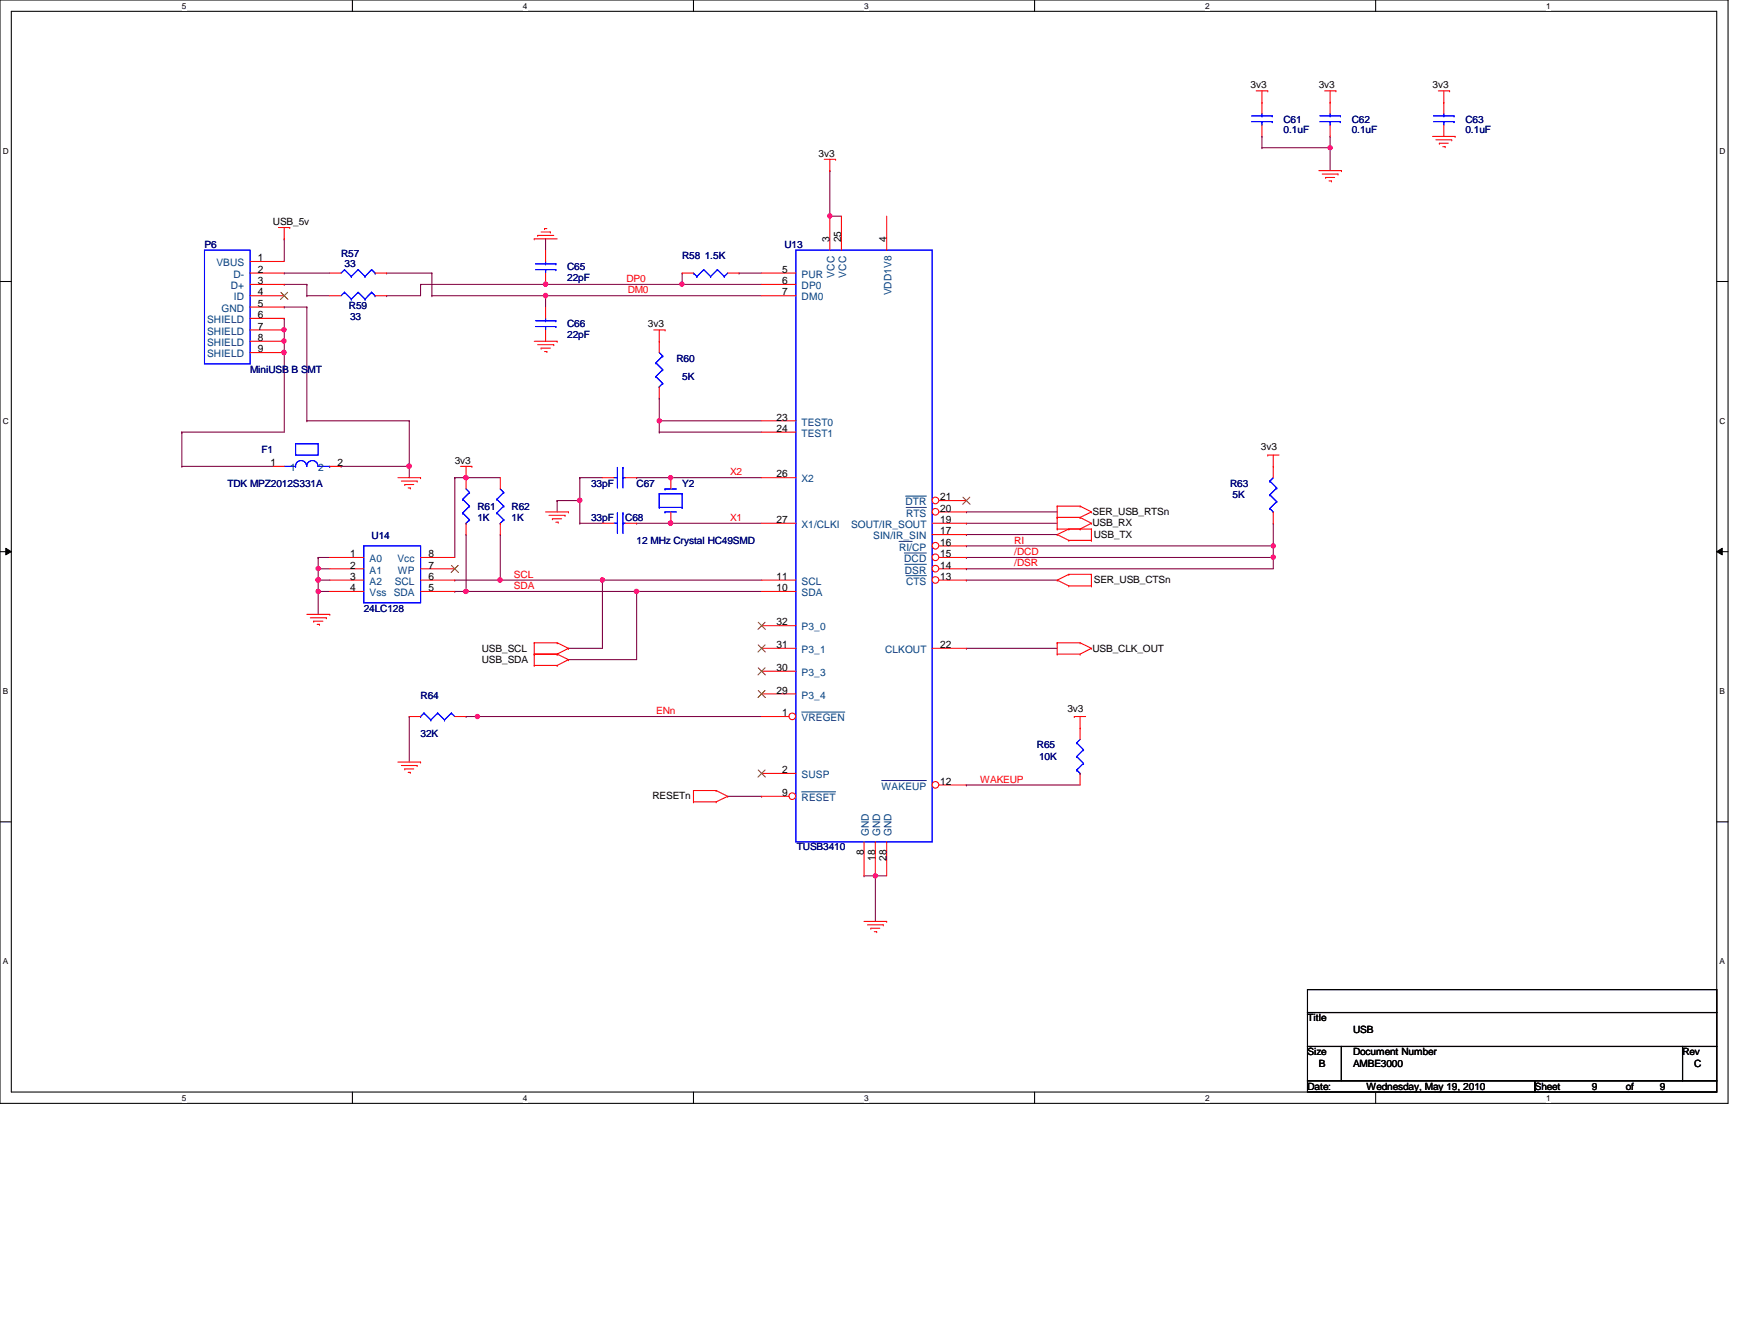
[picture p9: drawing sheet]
<svg xmlns="http://www.w3.org/2000/svg" width="279mm" height="216mm" viewBox="0 0 279 216" stroke-linecap="round" stroke-linejoin="round" font-family="sans-serif">
<path d="M0 0h278v177.4h-278zM1.8 1.8h274.3v173.8h-274.3z" fill="none" stroke="#000" stroke-width=".17"/>
<g fill="#fff">
<path d="M29.3 .2h.7v1.5h-.7z"/>
<path d="M29.3 175.8h.7v1.4h-.7z"/>
</g>
<path d="M56.7 0v1.8M56.7 175.6v1.8" fill="none" stroke="#000" stroke-width=".17"/>
<g fill="#fff">
<path d="M84.1 .2h.7v1.5h-.7z"/>
<path d="M84.1 175.8h.7v1.4h-.7z"/>
</g>
<path d="M111.5 0v1.8M111.5 175.6v1.8" fill="none" stroke="#000" stroke-width=".17"/>
<g fill="#fff">
<path d="M139 .2h.7v1.5h-.7z"/>
<path d="M139 175.8h.7v1.4h-.7z"/>
</g>
<path d="M166.4 0v1.8M166.4 175.6v1.8" fill="none" stroke="#000" stroke-width=".17"/>
<g fill="#fff">
<path d="M193.8 .2h.8v1.5h-.8z"/>
<path d="M193.8 175.8h.8v1.4h-.8z"/>
</g>
<path d="M221.3 0v1.8M221.3 175.6v1.8" fill="none" stroke="#000" stroke-width=".17"/>
<g fill="#fff">
<path d="M248.7 .2h.7v1.5h-.7z"/>
<path d="M248.7 175.8h.7v1.4h-.7z"/>
<path d="M.5 23.5h.9v1.5h-.9z"/>
<path d="M276.6 23.5h.9v1.5h-.9z"/>
<path d="M.5 67h.9v1.5h-.9z"/>
<path d="M276.6 67h.9v1.5h-.9z"/>
</g>
<path d="M0 45.3h1.8M276.1 45.3h1.9" fill="none" stroke="#000" stroke-width=".17"/>
<g fill="#fff">
<path d="M.5 110.4h.8v1.5h-.8z"/>
<path d="M276.6 110.4h.9v1.5h-.9z"/>
</g>
<path d="M0 88.7h1.8M276.1 88.7h1.9" fill="none" stroke="#000" stroke-width=".17"/>
<path d="M.9 88.1l.9 .6-.9 .5zM276.1 88.7l.9-.6v1.1z" fill="#000"/>
<path d="M.9 88.1l.9 .6-.9 .5zM276.1 88.7l.9-.6v1.1z" fill="none" stroke="#000" stroke-width=".16"/>
<g fill="#fff">
<path d="M.5 153.8h.8v1.5h-.8z"/>
<path d="M276.6 153.8h.9v1.5h-.9z"/>
</g>
<path d="M0 132.1h1.8M276.1 132.1h1.9" fill="none" stroke="#000" stroke-width=".17"/>
<path d="M109.7 45.7h.1M109.7 45.7h12.8M118.9 43.9h.1M118.9 43.9h3.6M155.4 91.4h.1M155.4 91.4h49.4" fill="none" stroke="#800040" stroke-width=".17"/>
<circle cx="109.7" cy="45.7" r=".34" fill="#f0f"/>
<circle cx="109.7" cy="45.7" r=".34" fill="none" stroke="#f0f" stroke-width=".17"/>
<path d="M140.8 140.8h.1M140.8 140.8h1.8" fill="none" stroke="#800040" stroke-width=".17"/>
<circle cx="140.8" cy="140.8" r=".34" fill="#f0f"/>
<circle cx="140.8" cy="140.8" r=".34" fill="none" stroke="#f0f" stroke-width=".17"/>
<path d="M87.8 38.4h.1M87.8 38.4v1.8M76.8 115.2h.1M76.8 115.2h45.7M155.4 126.2h.1M155.4 126.2h18.3" fill="none" stroke="#800040" stroke-width=".17"/>
<circle cx="76.8" cy="115.2" r=".34" fill="#f0f"/>
<circle cx="76.8" cy="115.2" r=".34" fill="none" stroke="#f0f" stroke-width=".17"/>
<path d="M67.6 45.7h.1M67.6 45.7v1.8M69.5 43.9h.1M69.5 43.9v3.6M93.3 80.5h.1M93.3 80.5v3.6" fill="none" stroke="#800040" stroke-width=".17"/>
<circle cx="93.2" cy="80.4" r=".36" fill="#f0f"/>
<circle cx="93.2" cy="80.4" r=".36" fill="none" stroke="#f0f" stroke-width=".17"/>
<path d="M107.9 84.1h.1M107.9 84.1h14.6" fill="none" stroke="#800040" stroke-width=".17"/>
<circle cx="107.8" cy="84.1" r=".35" fill="#f0f"/>
<circle cx="107.8" cy="84.1" r=".35" fill="none" stroke="#f0f" stroke-width=".17"/>
<path d="M106 69.5h.1M106 67.6h.1M106 69.5h16.5M106 67.6v1.9M106 67.6h16.5M89.6 80.5h.1M89.6 80.5v1.8M89.6 80.5h3.7M65.8 115.2h.1M65.8 115.2v7.3M140.8 140.8h.1M140.8 140.8v7.3" fill="none" stroke="#800040" stroke-width=".17"/>
<circle cx="106" cy="67.6" r=".34" fill="#f0f"/>
<circle cx="106" cy="67.6" r=".34" fill="none" stroke="#f0f" stroke-width=".17"/>
<path d="M93.3 76.8h.1M93.3 76.8h3.6M106 64h.1M106 64v3.6M107.9 76.8h.1M107.9 76.8h14.6" fill="none" stroke="#800040" stroke-width=".17"/>
<circle cx="107.9" cy="76.8" r=".34" fill="#f0f"/>
<circle cx="107.9" cy="76.8" r=".34" fill="none" stroke="#f0f" stroke-width=".17"/>
<path d="M87.8 47.5h.1M87.8 47.5v1.9M87.8 47.5h34.7M109.7 43.9h.1M109.7 43.9v1.8M93.3 84.1h.1M93.3 84.1h3.6" fill="none" stroke="#800040" stroke-width=".17"/>
<circle cx="87.7" cy="47.5" r=".35" fill="#f0f"/>
<circle cx="87.7" cy="47.5" r=".35" fill="none" stroke="#f0f" stroke-width=".17"/>
<path d="M133.5 34.8h.1M133.5 27.4h.1M133.5 34.8h1.8M133.5 27.4v7.4M67.6 45.7h.1M67.6 45.7h20.2" fill="none" stroke="#800040" stroke-width=".17"/>
<circle cx="133.5" cy="34.7" r=".34" fill="#f0f"/>
<circle cx="133.5" cy="34.7" r=".34" fill="none" stroke="#f0f" stroke-width=".17"/>
<path d="M155.4 89.6h.1M155.4 87.8h.1M155.4 89.6h49.4M155.4 87.8h49.4" fill="none" stroke="#800040" stroke-width=".17"/>
<circle cx="204.8" cy="87.8" r=".34" fill="#f0f"/>
<circle cx="204.8" cy="87.8" r=".34" fill="none" stroke="#f0f" stroke-width=".17"/>
<path d="M45.7 56.7h.1M45.7 56.7v12.8h-16.4M62.2 47.5h.1M62.2 43.9h.1M62.2 47.5h5.4M62.2 43.9h7.3M29.3 69.5h.1" fill="none" stroke="#800040" stroke-width=".17"/>
<circle cx="45.7" cy="56.7" r=".35" fill="#f0f"/>
<circle cx="45.7" cy="56.7" r=".35" fill="none" stroke="#f0f" stroke-width=".17"/>
<path d="M45.7 53h.1M45.7 53v1.9" fill="none" stroke="#800040" stroke-width=".17"/>
<circle cx="45.7" cy="53" r=".34" fill="#f0f"/>
<circle cx="45.7" cy="53" r=".34" fill="none" stroke="#f0f" stroke-width=".17"/>
<path d="M45.7 51.2h.1M45.7 51.2v1.8M29.3 75h.1M29.3 69.5h.1M29.3 75h14.6M29.3 69.5v5.5M54.9 75h.1M54.9 75h10.9M65.8 75h.1M65.8 75v1.8" fill="none" stroke="#800040" stroke-width=".17"/>
<circle cx="65.8" cy="74.9" r=".37" fill="#f0f"/>
<circle cx="65.8" cy="74.9" r=".37" fill="none" stroke="#f0f" stroke-width=".17"/>
<g fill="none" stroke="#800040" stroke-width=".17">
<path d="M45.7 38.4h.1M45.7 38.4v3.6M45.7 43.9h.1M45.7 49.4h.1M45.7 45.7h.1M45.7 54.9h.1M45.7 43.9h7.3M45.7 49.4h3.7M45.7 54.9v1.8M45.7 45.7h3.7M49.4 47.5h.1M49.4 45.7h.1"/>
<path d="M49.4 49.4h.1M49.4 47.5h3.6M49.4 45.7v1.8M49.4 49.4v18.2M49.4 67.6h.1M49.4 67.6h16.4M65.8 67.6h.1M65.8 67.6v7.4"/>
</g>
<circle cx="45.7" cy="54.8" r=".34" fill="#f0f"/>
<circle cx="45.7" cy="54.8" r=".34" fill="none" stroke="#f0f" stroke-width=".17"/>
<path d="M155.4 84.1h.1M155.4 85.9h.1M155.4 84.1h14.7M155.4 85.9h14.7M204.8 89.6h.1M204.8 89.6v1.8M155.4 104.2h.1M155.4 104.2h14.7" fill="none" stroke="#800040" stroke-width=".17"/>
<circle cx="204.8" cy="89.6" r=".34" fill="#f0f"/>
<circle cx="204.8" cy="89.6" r=".34" fill="none" stroke="#f0f" stroke-width=".17"/>
<path d="M73.2 76.8h.1M73.2 76.8v12.8M102.4 95.1h.1M102.4 95.1h20.1" fill="none" stroke="#800040" stroke-width=".17"/>
<circle cx="102.4" cy="95.1" r=".36" fill="#f0f"/>
<circle cx="102.4" cy="95.1" r=".36" fill="none" stroke="#f0f" stroke-width=".17"/>
<path d="M51.2 95.1h.1M51.2 95.1v3.7" fill="none" stroke="#800040" stroke-width=".17"/>
<circle cx="51.2" cy="95.1" r=".34" fill="#f0f"/>
<circle cx="51.2" cy="95.1" r=".34" fill="none" stroke="#f0f" stroke-width=".17"/>
<path d="M75 76.8h.1M75 76.8h5.5M73.2 95.1h.1M73.2 93.3h.1M73.2 95.1h1.8M73.2 93.3h7.3" fill="none" stroke="#800040" stroke-width=".17"/>
<circle cx="75" cy="76.8" r=".36" fill="#f0f"/>
<circle cx="75" cy="76.8" r=".36" fill="none" stroke="#f0f" stroke-width=".17"/>
<path d="M80.5 85.9h.1M80.5 85.9v7.4M96.9 93.3h.1M96.9 93.3h25.6" fill="none" stroke="#800040" stroke-width=".17"/>
<circle cx="96.9" cy="93.2" r=".35" fill="#f0f"/>
<circle cx="96.9" cy="93.2" r=".35" fill="none" stroke="#f0f" stroke-width=".17"/>
<path d="M51.2 89.6h.1M51.2 95.1h.1M51.2 91.4h.1M51.2 89.6v1.8M51.2 95.1h1.8M51.2 91.4h1.8" fill="none" stroke="#800040" stroke-width=".17"/>
<circle cx="51.2" cy="91.4" r=".34" fill="#f0f"/>
<circle cx="51.2" cy="91.4" r=".34" fill="none" stroke="#f0f" stroke-width=".17"/>
<path d="M51.2 91.4h.1M51.2 89.6h.1M51.2 93.3h.1M51.2 91.4v1.9M51.2 89.6h1.8M51.2 93.3h1.8" fill="none" stroke="#800040" stroke-width=".17"/>
<circle cx="51.2" cy="93.2" r=".35" fill="#f0f"/>
<circle cx="51.2" cy="93.2" r=".35" fill="none" stroke="#f0f" stroke-width=".17"/>
<g fill="none" stroke="#800040" stroke-width=".17">
<path d="M203 21.9h.1M203 23.7h.1M203 21.9v1.8M203 23.7h11M214 23.7h.1M214 23.7v3.7M75 85.9h.1M75 85.9v9.2M96.9 93.3h.1M96.9 93.3v10.9h-5.5M102.4 95.1h.1M102.4 95.1v10.9h-11"/>
<path d="M91.4 104.2h.1M91.4 106h.1"/>
</g>
<circle cx="213.9" cy="23.7" r=".34" fill="#f0f"/>
<circle cx="213.9" cy="23.7" r=".34" fill="none" stroke="#f0f" stroke-width=".17"/>
<path d="M214 21.9h.1M214 21.9v1.8M51.2 93.3h.1M51.2 93.3v1.8M155.4 82.3h.1M155.4 93.3h.1M155.4 82.3h14.7M155.4 93.3h14.7M204.8 87.8h.1M204.8 87.8v1.8" fill="none" stroke="#800040" stroke-width=".17"/>
<circle cx="51.2" cy="93.2" r=".35" fill="#f0f"/>
<circle cx="51.2" cy="93.2" r=".35" fill="none" stroke="#f0f" stroke-width=".17"/>
<path d="M69.5 47.5h.1M69.5 47.5h18.3M87.8 45.7h.1M87.8 45.7h21.9" fill="none" stroke="#800040" stroke-width=".17"/>
<circle cx="87.8" cy="45.7" r=".34" fill="#f0f"/>
<circle cx="87.8" cy="45.7" r=".34" fill="none" stroke="#f0f" stroke-width=".17"/>
<path d="M75 95.1h.1M75 95.1h27.4" fill="none" stroke="#800040" stroke-width=".17"/>
<circle cx="75" cy="95.1" r=".36" fill="#f0f"/>
<circle cx="75" cy="95.1" r=".36" fill="none" stroke="#f0f" stroke-width=".17"/>
<path d="M80.5 93.3h.1M80.5 93.3h16.4" fill="none" stroke="#800040" stroke-width=".17"/>
<circle cx="80.4" cy="93.2" r=".35" fill="#f0f"/>
<circle cx="80.4" cy="93.2" r=".35" fill="none" stroke="#f0f" stroke-width=".17"/>
<g fill="none" stroke="#800040" stroke-width=".17">
<path d="M73.2 76.8h.1M73.2 76.8h1.8M93.3 76.8h.1M93.3 76.8v3.7M102.4 76.8h.1M102.4 76.8h5.5M102.4 84.1h.1M102.4 84.1h5.5M204.8 84.1h.1M204.8 84.1v3.7M75 115.2h.1M75 115.2h1.8"/>
<path d="M117.1 128h5.4M122.5 128h.1M139 140.8h.1M139 140.8h1.8"/>
</g>
<g fill="none" stroke="#f00" stroke-width=".17">
<path d="M202.1 14.6h1.8M203 16.5h.1M203 14.6v3.7M203.9 14.6h.1M213.1 14.6h1.8M214 16.5h.1M214 14.6v1.9M214.9 14.6h.1M231.4 14.6h1.8M232.2 16.5h.1M232.2 14.6v1.9M233.2 14.6h.1"/>
<path d="M44.8 36.6h1.8M45.7 38.4h.1M45.7 36.6v1.8M46.6 36.6h.1M85.9 38.4h.1M85.9 38.4h3.7M86.5 37.8h.1M86.5 37.8h2.6M87 37.3h1.5M87.6 36.7h.1M87.6 36.7h.4M88.5 37.3h.1"/>
<path d="M132.6 25.6h1.8M133.5 27.4h.1M133.5 25.6v1.8M134.4 25.6h.1M203 20.1v1.8M212.1 27.4h3.7M212.7 28h2.5M213.2 28.5h.1M213.2 28.5h1.5M213.8 29.1h.4M214.2 29.1h.1M215.2 28h.1"/>
<path d="M215.8 27.4h.1M230.4 21.9h3.7M231 22.5h2.5M231.5 23h.1M231.5 23h1.5M232.1 23.6h.4M232.5 23.6h.1M233.5 22.5h.1M234.1 21.9h.1M85.9 54.9h3.7M86.5 55.4h2.6M87 56h.1"/>
<path d="M87 56h1.5M87.6 56.5h.4M88 56.5h.1M89.1 55.4h.1M89.6 54.9h.1M105.2 53h1.8M106 54.9h.1M106 53v1.9M107 53h.1M64 76.8h3.6M64.6 77.3h2.5M65.1 77.9h.1"/>
<path d="M65.1 77.9h1.4M65.7 78.4h.3M66 78.4h.1M67.1 77.3h.1M67.6 76.8h.1M74 75h1.9M75 76.8h.1M75 75v1.8M75.9 75h.1M203.9 73.2h.1M203.9 73.2h1.8M204.8 75h.1"/>
<path d="M204.8 73.2v1.8M49.4 98.8h3.6M49.9 99.3h2.6M50.5 99.9h.1M50.5 99.9h1.4M52.5 99.3h.1M53 98.8h.1M87.8 82.3h3.6M88.3 82.8h2.6M88.9 83.4h.1M88.9 83.4h1.4M89.4 83.9h.4"/>
<path d="M89.8 83.9h.1M90.9 82.8h.1M91.4 82.3h.1M170.1 85.9h.1M170.1 83.2h.1M170.1 85h.1M170.1 81.4h.1M170.1 93.3h.1M170.1 85h5.5M170.1 85.9l1.8 1M170.1 83.2h3.6M170.1 81.4v3.6"/>
<path d="M170.1 81.4h3.6M170.1 93.3l1.8 .9M171.9 85h.1M171.9 86.9h.1M171.9 92.3h.1M171.9 94.2h.1M171.9 85l-1.8 .9M171.9 86.9h3.7M171.9 92.3l-1.8 1M171.9 92.3h3.7M171.9 94.2h3.7M173.7 83.2h.1"/>
<path d="M173.7 85h.1M173.7 81.4h.1M173.7 83.2l1.9 .9M173.7 81.4l1.9 .9M175.6 85h.1M175.6 86.9h.1M175.6 84.1h.1M175.6 82.3h.1M175.6 92.3h.1M175.6 94.2h.1M175.6 85v1.9M175.6 92.3v1.9"/>
<path d="M175.6 84.1l-1.9 .9M175.6 82.3l-1.9 .9M51 100.4h.4M51.4 100.4h.1M85.9 103.3h.1M85.9 105.2h.1M85.9 107h.1M85.9 103.3h3.7M85.9 105.2h3.7M85.9 103.3v3.7M85.9 107h3.7M89.6 103.3h.1"/>
<path d="M89.6 105.2h.1M89.6 107h.1M89.6 103.3l1.8 .9M89.6 105.2l1.8 .8M91.4 104.2h.1M91.4 106h.1M91.4 104.2l-1.8 1M91.4 106l-1.8 1M170.1 103.3h.1M170.1 105.2h.1M170.1 103.3v1.9M170.1 103.3h3.6"/>
<path d="M170.1 105.2h3.6M172.8 115.2h.1M172.8 115.2h1.8M173.7 103.3h.1M173.7 105.2h.1M173.7 117.1h.1M173.7 103.3l1.9 .9M173.7 115.2v1.9M175.6 104.2h.1M175.6 104.2l-1.9 1M64 122.5h3.6M64.6 123.1h2.5"/>
<path d="M65.1 123.6h.1M65.1 123.6h1.4M65.7 124.2h.3M66 124.2h.1M67.1 123.1h.1M67.6 122.5h.1M111.5 127.1h.1M111.5 128.9h.1M111.5 127.1h3.7M111.5 127.1v1.8M111.5 128.9h3.7M115.2 127.1h.1"/>
<path d="M115.2 128.9h.1M115.2 127.1l1.9 .9M117.1 128h.1M117.1 128l-1.9 .9M139 148.1h3.6M139.5 148.7h2.6M140.1 149.2h.1M140.1 149.2h1.4M140.6 149.8h.4M141 149.8h.1M142.1 148.7h.1M142.6 148.1h.1"/>
</g>
<path d="M210.3 159.1h65.8v3.7h-65.8zM210.3 162.8h65.8v5.4h-65.8zM210.3 168.2h5.5v5.5h-5.5zM210.3 173.7h36.6v1.9h-36.6zM215.8 168.2h54.8v5.5h-54.8zM246.9 173.7h29.2v1.9h-29.2zM270.6 168.2h5.5v5.5h-5.5z" fill="none" stroke="#000" stroke-width=".17"/>
<path d="M201.3 19.6h3.3M201.3 18.6h3.3M203 18.6h.1M203 19.6h.1M203 18.3v.3M203 19.6v.5M204.6 19.6h.1M204.6 18.6h.1M128 40.2h21.9v95.1h-21.9z" fill="none" stroke="#00f" stroke-width=".17"/>
<circle cx="127.4" cy="128" r=".54" fill="#fff"/>
<g fill="none" stroke="#f00" stroke-width=".17">
<path d="M133.5 34.8v5.4M122.5 45.7h5.5M122.5 47.5h5.5M122.5 43.9h5.5M122.5 76.8h5.5M122.5 67.6h5.5M122.5 69.5h5.5M122.5 84.1h5.5M122.5 128h4.4M122.5 124.3h5.5M142.6 135.3v5.5"/>
<circle cx="127.4" cy="128" r=".54"/>
</g>
<path d="M128.9 127.3h5.5" fill="none" stroke="#004080" stroke-width=".16"/>
<path d="M122 123.8l1.1 1.1M123.1 123.8l-1.2 1.1" fill="none" stroke="#804000" stroke-width=".16"/>
<circle cx="127.4" cy="115.2" r=".54" fill="#fff"/>
<g fill="none" stroke="#f00" stroke-width=".17">
<path d="M142.6 34.8v5.4M122.5 115.2h4.4"/>
<circle cx="127.4" cy="115.2" r=".54"/>
</g>
<path d="M128.9 114.5h7" fill="none" stroke="#004080" stroke-width=".16"/>
<circle cx="150.5" cy="80.4" r=".54" fill="#fff"/>
<g fill="none" stroke="#f00" stroke-width=".17">
<path d="M151 80.5h4.4"/>
<circle cx="150.5" cy="80.4" r=".54"/>
</g>
<path d="M154.9 79.9l1.1 1.2M156 79.9l-1.1 1.2" fill="none" stroke="#804000" stroke-width=".16"/>
<path d="M145.7 79.8h3.3" fill="none" stroke="#004080" stroke-width=".16"/>
<circle cx="150.5" cy="82.3" r=".54" fill="#fff"/>
<g fill="none" stroke="#f00" stroke-width=".17">
<path d="M149.9 84.1h5.5M149.9 85.9h5.5M151 82.3h4.4"/>
<circle cx="150.5" cy="82.3" r=".54"/>
</g>
<path d="M145.8 81.6h3.2" fill="none" stroke="#004080" stroke-width=".16"/>
<circle cx="150.5" cy="87.7" r=".54" fill="#fff"/>
<g fill="none" stroke="#f00" stroke-width=".17">
<path d="M151 87.8h4.4"/>
<circle cx="150.5" cy="87.7" r=".54"/>
</g>
<path d="M144.6 87h2.1" fill="none" stroke="#004080" stroke-width=".16"/>
<circle cx="150.5" cy="89.6" r=".54" fill="#fff"/>
<g fill="none" stroke="#f00" stroke-width=".17">
<path d="M151 89.6h4.4"/>
<circle cx="150.5" cy="89.6" r=".54"/>
</g>
<path d="M145.5 88.9h3.5" fill="none" stroke="#004080" stroke-width=".16"/>
<circle cx="150.5" cy="91.4" r=".54" fill="#fff"/>
<g fill="none" stroke="#f00" stroke-width=".17">
<path d="M151 91.4h4.4"/>
<circle cx="150.5" cy="91.4" r=".54"/>
</g>
<path d="M145.5 90.7h3.5" fill="none" stroke="#004080" stroke-width=".16"/>
<circle cx="150.5" cy="93.2" r=".54" fill="#fff"/>
<g fill="none" stroke="#f00" stroke-width=".17">
<path d="M135.3 34.8v5.4M122.5 93.3h5.5M122.5 95.1h5.5M151 93.3h4.4M122.5 100.6h5.5M122.5 104.2h5.5M122.5 107.9h5.5M122.5 111.5h5.5M149.9 104.2h5.5M139 135.3v5.5M140.8 135.3v5.5"/>
<circle cx="150.5" cy="93.2" r=".54"/>
</g>
<path d="M145.8 92.5h3.2" fill="none" stroke="#004080" stroke-width=".16"/>
<path d="M122 100l1.1 1.2M122 103.7l1.1 1.1M122 107.4l1.1 1.1M122 111l1.1 1.1M123.1 100l-1.2 1.2M123.1 103.7l-1.2 1.1M123.1 107.4l-1.2 1.1M123.1 111l-1.2 1.1" fill="none" stroke="#804000" stroke-width=".16"/>
<circle cx="150.5" cy="126.2" r=".54" fill="#fff"/>
<g fill="none" stroke="#f00" stroke-width=".17">
<path d="M214 16.5v1.8M232.2 16.5v1.8M214 20.1v1.8M232.2 20.1v1.8M40.2 42h5.5M40.2 43.9h5.5M40.2 45.7h5.5M40.2 47.5h5.5M40.2 49.4h5.5M40.2 51.2h5.5M40.2 53h5.5M40.2 54.9h5.5"/>
<path d="M40.2 56.7h5.5M53 43.9h1.9M53 47.5h1.9M60.3 43.9h1.9M60.3 47.5h1.9M87.8 40.2v1.8M87.8 43.9v1.8M87.8 49.4v1.8M87.8 53v1.9M106 54.9v1.8M109.7 43.9h1.8M117.1 43.9h1.8"/>
<path d="M43.9 75h1.8M53 75h1.9M75 76.8v1.8M80.5 76.8v1.8M96.9 76.8h1.9M100.6 76.8h1.8M106 62.2v1.8M107.9 76.8v1.8M204.8 75v1.8M53 89.6h5.5M53 95.1h5.5M53 91.4h5.5"/>
<path d="M53 93.3h5.5M67.6 89.6h5.6M67.6 95.1h5.6M67.6 91.4h5.6M67.6 93.3h5.6M75 84.1v1.8M80.5 84.1v1.8M96.9 84.1h1.9M100.6 84.1h1.8M107.9 82.3v1.8M204.8 82.3v1.8M65.8 115.2h1.8"/>
<path d="M73.2 115.2h1.8M173.7 117.1v1.8M151 126.2h4.4M173.7 124.3v1.9"/>
<circle cx="150.5" cy="126.2" r=".54"/>
</g>
<path d="M141.8 125.5h7.2" fill="none" stroke="#004080" stroke-width=".16"/>
<g fill="none" stroke="#00f" stroke-width=".17">
<path d="M212.3 19.6h3.3M212.3 18.6h3.3M214 18.6h.1M214 19.6h.1M214 18.3v.3M214 19.6v.5M215.6 19.6h.1M215.6 18.6h.1M230.6 19.6h3.3M230.6 18.6h3.3M232.2 18.6h.1M232.2 19.6h.1"/>
<path d="M232.2 18.3v.3M232.2 19.6v.5M233.9 19.6h.1M233.9 18.6h.1M32.9 40.2h7.3v18.3h-7.3zM55.4 43.3h.1M55.4 47h.1M55.4 43.3l-.5 .6M55.4 43.3l1.1 1.1M55.4 47l-.5 .5M55.4 47l1.1 1.1M56.5 44.4h.1"/>
<path d="M56.5 48.1h.1M57.6 43.3h.1M57.6 47h.1M57.6 43.3l-1.1 1.1M57.6 43.3l1.1 1.1M57.6 47l-1.1 1.1M57.6 47l1.1 1.1M58.7 44.4h.1M58.7 48.1h.1M59.8 43.3h.1M59.8 47h.1M59.8 43.3l-1.1 1.1"/>
<path d="M59.8 43.3l.5 .6M59.8 47l-1.1 1.1M59.8 47l.5 .5M60.3 43.9h.1M60.3 47.5h.1M86.1 52.5h3.3M86.1 51.6h3.3M86.1 43.3h3.3M86.1 42.4h3.3M87.8 51.6h.1M87.8 52.5h.1M87.8 42.4h.1"/>
<path d="M87.8 43.3h.1M87.8 42v.4M87.8 43.3v.6M87.8 51.2v.4M87.8 52.5v.5M89.4 52.5h.1M89.4 51.6h.1M89.4 43.3h.1M89.4 42.4h.1M105.5 58.3h.1M105.5 58.3l1.1 1.1M106 56.7l.6 .5"/>
<path d="M106.6 57.2h.1M106.6 59.4h.1M106.6 57.2l-1.1 1.1M106.6 59.4l-1.1 1.1M111.5 43.9h.1M111.5 43.9l.6 .5M112.1 44.4h.1M113.2 43.3h.1M113.2 43.3l1.1 1.1M113.2 43.3l-1.1 1.1M114.3 44.4h.1M115.4 43.3h.1"/>
<path d="M115.4 43.3l1.1 1.1M115.4 43.3l-1.1 1.1M116.5 44.4h.1M117.1 43.9l-.6 .5M45.7 75h1.8M47.5 71.3h3.7v1.9h-3.7zM47.5 75h.1M47.5 75a.89 .89 0 0 1 .9-1 .89 .89 0 0 1 .9 1M49.4 75a.89 .89 0 0 1 .8-1 .89 .89 0 0 1 .9 1M51.2 75h1.8M53 75h.1M75 78.6l.5 .6"/>
<path d="M75.5 79.2h.1M75.5 79.2l-1.1 1.1M80.5 78.6l.5 .6M81 79.2h.1M81 79.2l-1.1 1.1M98.8 76.8h.5M99.3 75.1h.1M99.3 76.8h.1M99.3 75.1v3.3M100.2 76.8h.1M100.2 75.1h.1M100.2 75.1v3.3"/>
<path d="M100.2 76.8h.4M105.5 60.5h.1M105.5 60.5l1.1 1.1M106 79.4h.1M106 62.2h.1M106 79.4v2.2M106 79.4h3.7M106.6 61.6h.1M106.6 61.6l-.6 .6M107 78.6h.1M107 78.6h1.8M109.7 79.4h.1"/>
<path d="M109.7 79.4v2.2M204.3 77.3h.1M204.3 79.5h.1M204.3 77.3l1.1 1.1M204.3 79.5l1.1 1.1M204.8 76.8l-.5 .5M205.4 78.4h.1M205.4 78.4l-1.1 1.1M58.5 87.8h9.1v9.1h-9.1zM74.4 80.3h.1M74.4 82.5h.1M74.4 80.3l1.1 1.1"/>
<path d="M74.4 82.5l1.1 1.1M75 84.1h.1M75.5 81.4h.1M75.5 83.6h.1M75.5 81.4l-1.1 1.1M75.5 83.6l-.5 .5M79.9 80.3h.1M79.9 82.5h.1M79.9 80.3l1.1 1.1M79.9 82.5l1.1 1.1M80.5 84.1h.1M81 81.4h.1"/>
<path d="M81 83.6h.1M81 81.4l-1.1 1.1M81 83.6l-.5 .5M98.8 84.1h.5M99.3 82.5h.1M99.3 84.1h.1M99.3 82.5v3.3M100.2 84.1h.1M100.2 82.5h.1M100.2 84.1h.4M100.2 82.5v3.3M106 81.6h.1"/>
<path d="M106 81.6h3.7M107 82.3h.1M107 82.3h1.8M109.7 81.6h.1M204.3 81.7h.1M204.3 81.7l.5 .6M204.8 82.3h.1M205.4 80.6h.1M205.4 80.6l-1.1 1.1M67.6 115.2h.1M68.2 114.6h.1M68.2 114.6l1.1 1.1"/>
<path d="M68.2 114.6l-.6 .6M69.3 115.7h.1M70.4 114.6h.1M70.4 114.6l1.1 1.1M70.4 114.6l-1.1 1.1M71.5 115.7h.1M72.6 114.6h.1M72.6 114.6l.6 .6M72.6 114.6l-1.1 1.1M173.2 119.4h.1M173.2 119.4l1.1 1.1M173.7 118.9l-.5 .5"/>
<path d="M173.2 121.6h.1M173.2 123.8h.1M173.2 121.6l1.1 1.1M173.2 123.8l.5 .5M173.7 124.3h.1M174.3 120.5h.1M174.3 122.7h.1M174.3 120.5l-1.1 1.1M174.3 122.7l-1.1 1.1"/>
</g>
<path d="M45.2 47l1.1 1.1M46.3 47l-1.2 1.1M72.6 90.9l1.1 1.1M73.7 90.9l-1.1 1.1" fill="none" stroke="#804000" stroke-width=".16"/>
<circle cx="109.7" cy="45.7" r=".34" fill="#f0f"/>
<circle cx="109.7" cy="45.7" r=".34" fill="none" stroke="#f0f" stroke-width=".17"/>
<circle cx="140.8" cy="140.8" r=".34" fill="#f0f"/>
<circle cx="140.8" cy="140.8" r=".34" fill="none" stroke="#f0f" stroke-width=".17"/>
<circle cx="76.8" cy="115.2" r=".34" fill="#f0f"/>
<circle cx="76.8" cy="115.2" r=".34" fill="none" stroke="#f0f" stroke-width=".17"/>
<circle cx="93.2" cy="80.4" r=".36" fill="#f0f"/>
<circle cx="93.2" cy="80.4" r=".36" fill="none" stroke="#f0f" stroke-width=".17"/>
<circle cx="107.8" cy="84.1" r=".35" fill="#f0f"/>
<circle cx="107.8" cy="84.1" r=".35" fill="none" stroke="#f0f" stroke-width=".17"/>
<circle cx="106" cy="67.6" r=".34" fill="#f0f"/>
<circle cx="106" cy="67.6" r=".34" fill="none" stroke="#f0f" stroke-width=".17"/>
<circle cx="107.9" cy="76.8" r=".34" fill="#f0f"/>
<circle cx="107.9" cy="76.8" r=".34" fill="none" stroke="#f0f" stroke-width=".17"/>
<circle cx="87.7" cy="47.5" r=".35" fill="#f0f"/>
<circle cx="87.7" cy="47.5" r=".35" fill="none" stroke="#f0f" stroke-width=".17"/>
<circle cx="133.5" cy="34.7" r=".34" fill="#f0f"/>
<circle cx="133.5" cy="34.7" r=".34" fill="none" stroke="#f0f" stroke-width=".17"/>
<circle cx="204.8" cy="87.8" r=".34" fill="#f0f"/>
<circle cx="204.8" cy="87.8" r=".34" fill="none" stroke="#f0f" stroke-width=".17"/>
<circle cx="45.7" cy="56.7" r=".35" fill="#f0f"/>
<circle cx="45.7" cy="56.7" r=".35" fill="none" stroke="#f0f" stroke-width=".17"/>
<circle cx="45.7" cy="53" r=".34" fill="#f0f"/>
<circle cx="45.7" cy="53" r=".34" fill="none" stroke="#f0f" stroke-width=".17"/>
<circle cx="65.8" cy="74.9" r=".37" fill="#f0f"/>
<circle cx="65.8" cy="74.9" r=".37" fill="none" stroke="#f0f" stroke-width=".17"/>
<circle cx="45.7" cy="54.8" r=".34" fill="#f0f"/>
<circle cx="45.7" cy="54.8" r=".34" fill="none" stroke="#f0f" stroke-width=".17"/>
<circle cx="204.8" cy="89.6" r=".34" fill="#f0f"/>
<circle cx="204.8" cy="89.6" r=".34" fill="none" stroke="#f0f" stroke-width=".17"/>
<circle cx="102.4" cy="95.1" r=".36" fill="#f0f"/>
<circle cx="102.4" cy="95.1" r=".36" fill="none" stroke="#f0f" stroke-width=".17"/>
<circle cx="51.2" cy="95.1" r=".34" fill="#f0f"/>
<circle cx="51.2" cy="95.1" r=".34" fill="none" stroke="#f0f" stroke-width=".17"/>
<circle cx="75" cy="76.8" r=".36" fill="#f0f"/>
<circle cx="75" cy="76.8" r=".36" fill="none" stroke="#f0f" stroke-width=".17"/>
<circle cx="96.9" cy="93.2" r=".35" fill="#f0f"/>
<circle cx="96.9" cy="93.2" r=".35" fill="none" stroke="#f0f" stroke-width=".17"/>
<circle cx="51.2" cy="91.4" r=".34" fill="#f0f"/>
<circle cx="51.2" cy="91.4" r=".34" fill="none" stroke="#f0f" stroke-width=".17"/>
<circle cx="51.2" cy="93.2" r=".35" fill="#f0f"/>
<circle cx="51.2" cy="93.2" r=".35" fill="none" stroke="#f0f" stroke-width=".17"/>
<circle cx="213.9" cy="23.7" r=".34" fill="#f0f"/>
<circle cx="213.9" cy="23.7" r=".34" fill="none" stroke="#f0f" stroke-width=".17"/>
<circle cx="51.2" cy="93.2" r=".35" fill="#f0f"/>
<circle cx="51.2" cy="93.2" r=".35" fill="none" stroke="#f0f" stroke-width=".17"/>
<circle cx="87.8" cy="45.7" r=".34" fill="#f0f"/>
<circle cx="87.8" cy="45.7" r=".34" fill="none" stroke="#f0f" stroke-width=".17"/>
<circle cx="75" cy="95.1" r=".36" fill="#f0f"/>
<circle cx="75" cy="95.1" r=".36" fill="none" stroke="#f0f" stroke-width=".17"/>
<circle cx="80.4" cy="93.2" r=".35" fill="#f0f"/>
<circle cx="80.4" cy="93.2" r=".35" fill="none" stroke="#f0f" stroke-width=".17"/>
<g font-size="1.7">
<text x="41.5" y="42">1</text>
<text x="133.4" y="38.9" transform="rotate(-90 133.4 38.9)">3</text>
<text x="135.3" y="38.9" transform="rotate(-90 135.3 38.9)">25</text>
<text x="142.6" y="38.9" transform="rotate(-90 142.6 38.9)">4</text>
<text x="41.5" y="43.9">2</text>
<text x="41.5" y="45.7">3</text>
<text x="41.5" y="47.5">4</text>
<text x="125.8" y="45.7">6</text>
<text x="125.8" y="47.5">7</text>
<text x="125.8" y="43.9">5</text>
<text x="41.5" y="49.3">5</text>
<text x="41.5" y="51.1">6</text>
<text x="41.5" y="53">7</text>
<text x="41.5" y="54.8">8</text>
<text x="41.5" y="56.6">9</text>
<text x="124.9" y="67.6">23</text>
<text x="124.9" y="69.4">24</text>
<text x="43.5" y="74.9">1</text>
<text x="54.3" y="74.9">2</text>
<text x="124.9" y="76.8">26</text>
<text x="151.2" y="80.4">21</text>
<text x="151.2" y="82.3">20</text>
<text x="56.3" y="89.6">1</text>
<text x="68.9" y="89.6">8</text>
<text x="124.9" y="84.1">27</text>
<text x="151.2" y="84.1">19</text>
<text x="151.2" y="85.9">17</text>
<text x="151.2" y="87.7">16</text>
<text x="151.2" y="89.6">15</text>
<text x="56.3" y="91.4">2</text>
<text x="56.3" y="93.2">3</text>
<text x="56.3" y="95">4</text>
<text x="68.9" y="95">5</text>
<text x="68.9" y="93.2">6</text>
<text x="68.9" y="91.4">7</text>
<text x="124.9" y="95">10</text>
<text x="124.9" y="93.2">11</text>
<text x="151.2" y="91.4">14</text>
<text x="151.2" y="93.2">13</text>
<text x="124.9" y="100.5">32</text>
<text x="124.9" y="104.2">31</text>
<text x="124.9" y="107.9">30</text>
<text x="151.2" y="104.2">22</text>
<text x="124.9" y="111.5">29</text>
<text x="125.8" y="115.1">1</text>
<text x="125.8" y="124.3">2</text>
<text x="125.8" y="128">9</text>
<text x="151.2" y="126.2">12</text>
<text x="138.9" y="137.5" transform="rotate(-90 138.9 137.5)">8</text>
<text x="140.8" y="138.4" transform="rotate(-90 140.8 138.4)">18</text>
<text x="142.6" y="138.4" transform="rotate(-90 142.6 138.4)">28</text>
</g>
<g font-size="1.7" fill="#004080">
<text x="34.8" y="42.8">VBUS</text>
<text x="37.1" y="46.5">D+</text>
<text x="37.5" y="44.7">D-</text>
<text x="128.9" y="46.5">DP0</text>
<text x="128.9" y="44.7">PUR</text>
<text x="134.2" y="44.6" transform="rotate(-90 134.2 44.6)">VCC</text>
<text x="136.1" y="44.6" transform="rotate(-90 136.1 44.6)">VCC</text>
<text x="143.4" y="47.5" transform="rotate(-90 143.4 47.5)">VDD1V8</text>
<text x="33.3" y="51.9">SHIELD</text>
<text x="33.3" y="53.8">SHIELD</text>
<text x="35.6" y="50.1">GND</text>
<text x="37.6" y="48.3">ID</text>
<text x="128.9" y="48.3">DM0</text>
<text x="33.3" y="55.6">SHIELD</text>
<text x="33.3" y="57.4">SHIELD</text>
<text x="128.9" y="68.4">TEST0</text>
<text x="128.9" y="70.2">TEST1</text>
<text x="46.7" y="75.7">1</text>
<text x="51.2" y="75.7">2</text>
<text x="128.9" y="77.6">X2</text>
<text x="145.7" y="81.2">DTR</text>
<text x="145.8" y="83.1">RTS</text>
<text x="128.9" y="84.9">X1/CLKI</text>
<text x="136.9" y="84.9">SOUT/IR_SOUT</text>
<text x="140.5" y="86.7">SIN/IR_SIN</text>
<text x="144.6" y="88.5">RI/CP</text>
<text x="59.4" y="90.4">A0</text>
<text x="59.4" y="92.2">A1</text>
<text x="59.4" y="94">A2</text>
<text x="59.4" y="95.8">Vss</text>
<text x="63.3" y="95.8">SDA</text>
<text x="63.5" y="94">SCL</text>
<text x="63.9" y="90.4">Vcc</text>
<text x="64" y="92.2">WP</text>
<text x="128.9" y="95.8">SDA</text>
<text x="128.9" y="94">SCL</text>
<text x="145.5" y="90.4">DCD</text>
<text x="145.5" y="92.2">DSR</text>
<text x="145.8" y="94">CTS</text>
<text x="128.9" y="101.3">P3_0</text>
<text x="128.9" y="105">P3_1</text>
<text x="142.4" y="105">CLKOUT</text>
<text x="128.9" y="108.7">P3_3</text>
<text x="128.9" y="112.3">P3_4</text>
<text x="128.9" y="116">VREGEN</text>
<text x="128.9" y="125.1">SUSP</text>
<text x="128.9" y="128.8">RESET</text>
<text x="141.8" y="127">WAKEUP</text>
<text x="139.7" y="134.4" transform="rotate(-90 139.7 134.4)">GND</text>
<text x="141.6" y="134.4" transform="rotate(-90 141.6 134.4)">GND</text>
<text x="143.4" y="134.4" transform="rotate(-90 143.4 134.4)">GND</text>
</g>
<g font-size="1.6">
<text x="201.2" y="14.2">3v3</text>
<text x="212.1" y="14.2">3v3</text>
<text x="230.4" y="14.2">3v3</text>
<text x="131.7" y="25.2">3v3</text>
<text x="43.9" y="36.2">USB_5v</text>
<text x="104.2" y="52.6">3v3</text>
<text x="73.2" y="74.6">3v3</text>
<text x="202.8" y="72.4">3v3</text>
<text x="175.7" y="82.8">SER_USB_RTSn</text>
<text x="175.7" y="84.6">USB_RX</text>
<text x="175.9" y="86.5">USB_TX</text>
<text x="175.9" y="93.8">SER_USB_CTSn</text>
<text x="77.5" y="104.8">USB_SCL</text>
<text x="77.5" y="106.6">USB_SDA</text>
<text x="175.7" y="104.8">USB_CLK_OUT</text>
<text x="171.7" y="114.5">3v3</text>
<text x="104.9" y="128.5">RESETn</text>
<text x="210.3" y="164.2">Title</text>
<text x="217.6" y="166">USB</text>
<text x="210.3" y="169.7">Size</text>
<text x="212.1" y="171.5">B</text>
<text x="217.6" y="169.7">Document Number</text>
<text x="217.6" y="171.5">AMBE3000</text>
<text x="270.6" y="169.7">Rev</text>
<text x="272.5" y="171.5">C</text>
<text x="210.3" y="175.2">Date:</text>
<text x="219.8" y="175.2">Wednesday, May 19, 2010</text>
<text x="246.9" y="175.2">Sheet</text>
<text x="256" y="175.2">9</text>
<text x="261.5" y="175.2">of</text>
<text x="267" y="175.2">9</text>
</g>
<g font-size="1.6" fill="#000080">
<text x="206.5" y="19.7">C61</text>
<text x="206.5" y="21.4">0.1uF</text>
<text x="217.4" y="19.7">C62</text>
<text x="217.4" y="21.4">0.1uF</text>
<text x="235.7" y="19.7">C63</text>
<text x="235.7" y="21.4">0.1uF</text>
<text x="32.9" y="39.8">P6</text>
<text x="54.9" y="41.3">R57</text>
<text x="109.7" y="41.7">R58 1.5K</text>
<text x="126.2" y="39.8">U13</text>
<text x="55.4" y="42.9">33</text>
<text x="91.2" y="43.5">C65</text>
<text x="91.2" y="45.1">22pF</text>
<text x="56.1" y="49.7">R59</text>
<text x="56.3" y="51.5">33</text>
<text x="91.2" y="52.6">C66</text>
<text x="40.2" y="59.9">MiniUSB B SMT</text>
<text x="91.2" y="54.3">22pF</text>
<text x="108.8" y="58.1">R60</text>
<text x="109.7" y="61">5K</text>
<text x="42" y="72.8">F1</text>
<text x="36.6" y="78.2">TDK MPZ2012S331A</text>
<text x="76.8" y="81.9">R61</text>
<text x="76.8" y="83.7">1K</text>
<text x="82.3" y="81.9">R62</text>
<text x="82.3" y="83.7">1K</text>
<text x="95.1" y="83.7">33pF</text>
<text x="95.1" y="78.2">33pF</text>
<text x="100.6" y="83.7">C68</text>
<text x="102.4" y="78.2">C67</text>
<text x="109.7" y="78.2">Y2</text>
<text x="197.9" y="78.2">R63</text>
<text x="198.2" y="80.1">5K</text>
<text x="59.8" y="86.7">U14</text>
<text x="102.4" y="87.4">12 MHz Crystal HC49SMD</text>
<text x="58.5" y="98.3">24LC128</text>
<text x="67.6" y="112.4">R64</text>
<text x="67.6" y="118.5">32K</text>
<text x="166.8" y="120.3">R65</text>
<text x="167.1" y="122.1">10K</text>
<text x="128.2" y="136.6">TUSB3410</text>
</g>
<g font-size="1.6" fill="#f00">
<text x="100.8" y="45.3">DP0</text>
<text x="101" y="47.2">DM0</text>
<text x="117.4" y="76.4">X2</text>
<text x="117.4" y="83.7">X1</text>
<text x="163.2" y="89.2">/DCD</text>
<text x="163.2" y="87.4">RI</text>
<text x="82.7" y="94.7">SDA</text>
<text x="82.7" y="92.9">SCL</text>
<text x="163.2" y="91.1">/DSR</text>
<text x="105.5" y="114.8">ENn</text>
<text x="157.6" y="125.8">WAKEUP</text>
</g>
<g font-size="1.3">
<text x="29.3" y="1.4">5</text>
<text x="84.1" y="1.4">4</text>
<text x="139" y="1.4">3</text>
<text x="193.8" y="1.4">2</text>
<text x="248.7" y="1.4">1</text>
<text x=".5" y="24.7">D</text>
<text x="276.6" y="24.7">D</text>
<text x=".5" y="68.2">C</text>
<text x="276.6" y="68.2">C</text>
<text x=".5" y="111.6">B</text>
<text x="276.6" y="111.6">B</text>
<text x=".5" y="155">A</text>
<text x="276.6" y="155">A</text>
<text x="29.3" y="177">5</text>
<text x="84.1" y="177">4</text>
<text x="139" y="177">3</text>
<text x="193.8" y="177">2</text>
<text x="248.7" y="177">1</text>
</g>
</svg>
